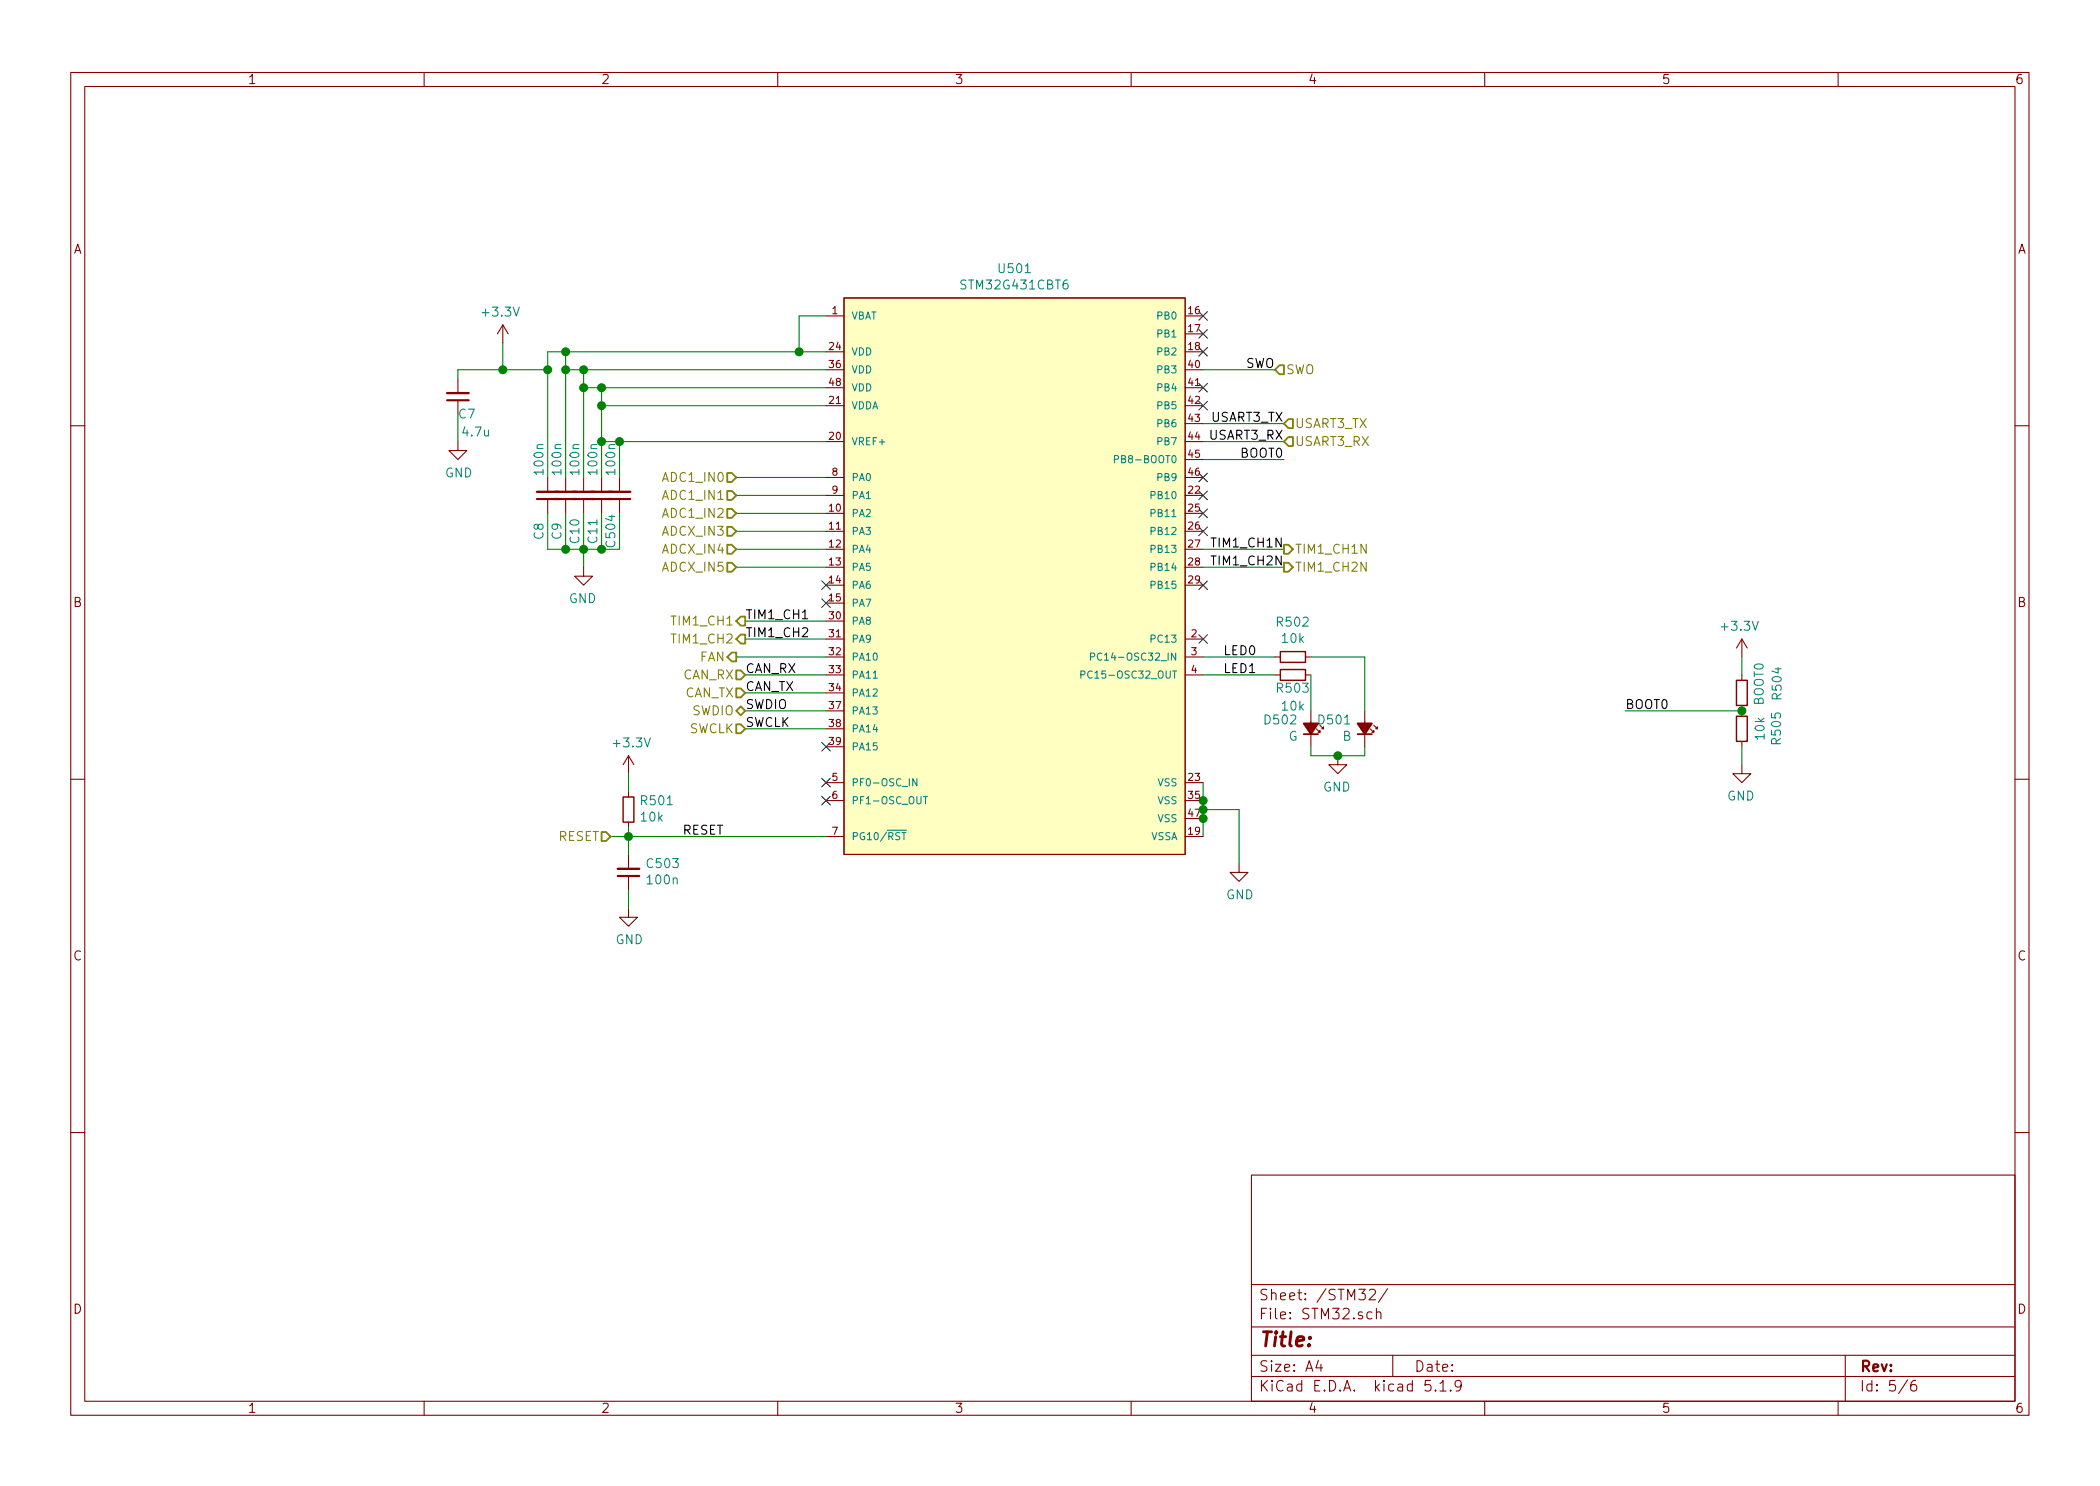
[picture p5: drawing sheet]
<svg xmlns="http://www.w3.org/2000/svg" width="297mm" height="210mm" viewBox="0 0 297 210" stroke-linecap="round" stroke-linejoin="round" font-family="sans-serif">
<g fill="none" stroke="#840000" stroke-width=".15">
<path d="M10 10.3h277v189.9h-277zM12 12.2h273v186.1h-273zM60 10.3v1.9M110 10.3v1.9M160 10.3v1.9M210 10.3v1.9M260 10.3v1.9M64.8 53.6v2M64.8 56.6v2.1M71.1 46l.8 1.2M71.1 46v2.5M71.1 46l-.7 1.2"/>
<path d="M116.8 44.7h2.6M116.8 49.8h2.6M116.8 52.3h2.6M116.8 54.9h2.6M116.8 57.4h2.6M119.4 42.2h48.2v78.7h-48.2zM167.6 44.7h2.6M167.6 49.8h2.6M167.6 52.3h2.6M167.6 54.9h2.6M167.6 57.4h2.6M167.6 47.2h2.6"/>
<path d="M167.6 59.9h2.6M10 60.2h2M64.8 62.5v1.2h1.2l-1.2 1.3-1.3-1.3h1.3M77.5 67.6v2M77.5 70.6v2M80 67.6v2M80 70.6v2M82.5 67.6v2M82.5 70.6v2M85.1 67.6v2M85.1 70.6v2M87.6 67.6v2"/>
<path d="M87.6 70.6v2M116.8 67.6h2.6M116.8 70.1h2.6M116.8 72.6h2.6M116.8 75.2h2.6M116.8 77.7h2.6M116.8 62.5h2.6M167.6 67.6h2.6M167.6 70.1h2.6M167.6 72.6h2.6M167.6 75.2h2.6M167.6 77.7h2.6"/>
<path d="M167.6 62.5h2.6M167.6 65h2.6M285 60.2h2M82.5 80.3v1.2h-1.2l1.2 1.3 1.3-1.3h-1.3M116.8 93h2.6M116.8 95.5h2.6M116.8 80.3h2.6M116.8 82.8h2.6M116.8 85.3h2.6M116.8 87.9h2.6M116.8 90.4h2.6M116.8 98h2.6"/>
<path d="M167.6 93h2.6M167.6 95.5h2.6M167.6 80.3h2.6M167.6 82.8h2.6M167.6 90.4h2.6M180.3 93h.8M180.3 95.5h.8M184.7 93h.7M184.7 95.5h.7M246.4 90.4l.7 1.3M246.4 90.4v2.6M246.4 95.5v.8"/>
<path d="M246.4 99.8v1.5M246.4 90.4l-.8 1.3M10 110.3h2M88.9 106.9v2.6M88.9 112v.8M88.9 116.3v.8M88.9 106.9l-.8 1.3M88.9 106.9l.8 1.3M116.8 100.6h2.6M116.8 103.1h2.6M116.8 105.7h2.6M116.8 118.4h2.6"/>
<path d="M116.8 110.7h2.6M116.8 113.3h2.6M167.6 118.4h2.6M167.6 110.7h2.6M167.6 113.3h2.6M167.6 115.8h2.6M185.4 100.6v5.1M186.2 103.1l.5 .5v-.2v.2h-.3M189.2 106.9v1.3h-1.2l1.2 1.3 1.3-1.3h-1.3M193 100.6v5.1M193.8 103.1l.5 .5v-.2v.2h-.2M194.3 102.6l.5 .5v-.2v.2h-.2"/>
<path d="M246.4 108.2v1.3h-1.3l1.3 1.2 1.2-1.2h-1.2M246.4 104.9v.8M285 110.3h2M88.9 128.5v1.3h1.3l-1.3 1.3-1.3-1.3h1.3M88.9 120.9v2M88.9 123.9v2.1M175.3 122.2v1.2h1.2l-1.2 1.3-1.3-1.3h1.3M10 160.2h2M177 166.3h108v32h-108zM285 160.2h2M60 198.3v1.9M110 198.3v1.9"/>
<path d="M160 198.3v1.9M177 194.8h108M177 191.8h108M177 187.8h108M177 181.8h108M186.5 192.5l-.4 1h1M186.8 193v1M193.7 182.6l.2-.2 .5 .1a.37 .37 0 0 1 .1 .6l-.9 .8h1M194.1 185.7a.48 .48 0 0 0-.7 0l-.1 .2 .1 .6a.48 .48 0 0 0 .7 0M194.7 185.7a.39 .39 0 0 1 .6 .1v.8M194.7 185.1v1.5M196.3 182.3l-1.3 2"/>
<path d="M197 191.8v3M202.3 195.3h-.7l-.1 .7h.1a.62 .62 0 0 1 .7 0l.1 .2-.1 .5-.2 .1h-.3l-.3-.1M203 196.7h.1l-.1 .1v-.1v.1M203.7 195.8l.4-.5v1.5M203.7 196.8h.8M205.2 196.7h.1l-.1 .1-.1-.1h.1v.1M206.7 196l-.1 .2a.48 .48 0 0 1-.7-.1l-.1-.5a.48 .48 0 0 1 .8-.2v.1a1.19 1.19 0 0 1-.2 1.2l-.4 .1M210 198.3v1.9M260 198.3v1.9M261 191.8v6.5M269.8 195.2l-1.2 2M271 195.3a.62 .62 0 0 0-.7 .7v.5a.48 .48 0 0 0 .7 .2l.1-.2-.1-.5a.48 .48 0 0 0-.7 .2"/>
</g>
<path d="M181.1 92.2h3.6v1.5h-3.6zM181.1 94.7h3.6v1.6h-3.6zM245.6 96.3h1.5v3.5h-1.5zM88.1 112.8h1.6v3.5h-1.6zM245.6 101.3h1.5v3.6h-1.5z" fill="none" stroke="#840000" stroke-width=".2"/>
<path d="M63.2 55.6h3.1M75.9 69.6h13.3M87.4 122.9h3" fill="none" stroke="#840000" stroke-width=".33"/>
<path d="M63.2 56.6h3.1M75.9 70.6h13.3M87.4 123.9h3" fill="none" stroke="#840000" stroke-width=".3"/>
<path d="M184.4 103.9h2M192 103.9h2.1" fill="none" stroke="#840000" stroke-width=".25"/>
<g fill="#840000" stroke="#840000" stroke-width=".25">
<path d="M192 102.4h2.1l-1.1 1.5z"/>
<path d="M184.4 102.4h2l-1 1.5z"/>
</g>
<path d="M119.4 42.2h48.2v78.7h-48.2z" fill="#ffffc2" stroke="#ffffc2" stroke-width=".14"/>
<path d="M157.6 65l.5-.1 .1-.1v-.3h-.6v1M123.5 96h.6M152.9 95.5l.5-.1 .1-.1-.1-.3-.5-.1v1.1M154.3 92.9h.4l.1-.2v-.2l-.5-.1v1M155.9 92.5a.49 .49 0 0 0-.7 .3 .49 .49 0 0 0 .5 .6l.2-.1M127.5 117.5h.7M127.6 117.8h.5M127.9 117.8v1M129.7 110.2v1l-.6-1v1M130.6 112.7h.6M130.9 112.7v1" fill="none" stroke="#008484" stroke-width=".15"/>
<g fill="none" stroke="#008400" stroke-width=".15">
<path d="M64.8 58.7v3.8M71.1 48.5v3.8M77.5 52.3h-12.7v1.3M80 52.3h36.8M80 49.8v17.8M82.5 54.9h34.3M82.5 52.3v15.3M85.1 54.9v12.7M85.1 57.4h31.7M116.8 44.7h-3.8v5.1M116.8 49.8h-39.3v17.8M170.2 52.3h10.1"/>
<path d="M170.2 59.9h11.4M77.5 72.6v5.1h10.1v-5.1M80 72.6v5.1M82.5 72.6v7.7M85.1 72.6v5.1M85.1 62.5h31.7M87.6 62.5v5.1M104.1 75.2h12.7M104.1 67.6h12.7M104.1 72.6h12.7M104.1 70.1h12.7M104.1 77.7h12.7"/>
<path d="M170.2 65h11.4M170.2 77.7h11.4M170.2 62.5h11.4M104.1 80.3h12.7M104.1 93h12.7M105.4 95.5h11.4M105.4 90.4h11.4M105.4 87.9h11.4M105.4 98h11.4M170.2 80.3h11.4M170.2 95.5h10.1M170.2 93h10.1"/>
<path d="M185.4 93h7.6v7.6M185.4 95.5v5.1M246.4 93v2.5M86.4 118.4h30.4M88.9 109.5v2.5M88.9 117.1v3.8M105.4 100.6h11.4M105.4 103.1h11.4M170.2 110.7v7.7M170.2 114.5h5.1v7.7M185.4 105.7v1.2h7.6v-1.2M229.9 100.6h16.5"/>
<path d="M246.4 105.7v2.5M88.9 126v2.5"/>
</g>
<g fill="none" stroke="#848400" stroke-width=".25">
<path d="M181 51.7h.6v1.3h-.6l-.7-.7zM182.2 59.3h.7v1.3h-.7l-.6-.7zM102.9 79.6h.6l.6 .7-.6 .6h-.6zM102.9 77.1h.6l.6 .6-.6 .7h-.6zM102.9 74.5h.6l.6 .7-.6 .6h-.6zM102.9 72h.6l.6 .6-.6 .7h-.6zM102.9 69.5h.6l.6 .6-.6 .6h-.6zM102.9 66.9h.6l.6 .7-.6 .6h-.6zM181.6 77.1h.6l.7 .6-.7 .7h-.6zM181.6 79.6h.6l.7 .7-.7 .6h-.6zM182.2 61.8h.7v1.3h-.7l-.6-.6zM103.5 92.3h.6v1.3h-.6l-.6-.6z"/>
<path d="M104.1 94.9h.7l.6 .6-.6 .6h-.7zM104.1 97.4h.7l.6 .6-.6 .7h-.7zM104.8 87.2h.6v1.3h-.6l-.7-.6zM104.8 89.8h.6v1.3h-.6l-.7-.7zM85.1 117.7h.6l.7 .7-.7 .6h-.6zM104.1 100.6l.7-.7 .6 .7-.6 .6zM104.1 102.5h.7l.6 .6-.6 .7h-.7z"/>
</g>
<path d="M113.5 87.5h.7" fill="none" stroke="#000" stroke-width=".15"/>
<g fill="#008400" stroke="#008400" stroke-width=".25">
<circle cx="80" cy="49.8" r=".51"/>
<circle cx="87.6" cy="62.5" r=".51"/>
<circle cx="246.4" cy="100.6" r=".51"/>
<circle cx="80" cy="77.7" r=".51"/>
<circle cx="71.1" cy="52.3" r=".51"/>
<circle cx="85.1" cy="62.5" r=".51"/>
<circle cx="170.2" cy="114.5" r=".51"/>
<circle cx="85.1" cy="57.4" r=".51"/>
<circle cx="80" cy="52.3" r=".51"/>
<circle cx="82.6" cy="52.3" r=".51"/>
<circle cx="82.6" cy="54.9" r=".51"/>
<circle cx="113" cy="49.8" r=".51"/>
<circle cx="77.5" cy="52.3" r=".51"/>
<circle cx="88.9" cy="118.4" r=".51"/>
<circle cx="189.2" cy="106.9" r=".51"/>
<circle cx="170.2" cy="113.3" r=".51"/>
<circle cx="82.6" cy="77.7" r=".51"/>
<circle cx="85.1" cy="54.9" r=".51"/>
<circle cx="170.2" cy="115.8" r=".51"/>
<circle cx="85.1" cy="77.7" r=".51"/>
</g>
<g fill="none" stroke="#000084" stroke-width=".15">
<path d="M169.6 49.2l1.2 1.2M169.6 44.1l1.2 1.2M169.6 46.6l1.2 1.2M169.6 56.8l1.2 1.2M169.6 54.2l1.2 1.3M170.8 49.2l-1.2 1.2M170.8 44.1l-1.2 1.2M170.8 46.6l-1.2 1.2M170.8 56.8l-1.2 1.2M170.8 54.2l-1.2 1.3M169.6 69.5l1.2 1.2M169.6 66.9l1.2 1.3"/>
<path d="M169.6 74.6l1.2 1.2M169.6 72l1.2 1.2M170.8 69.5l-1.2 1.2M170.8 66.9l-1.2 1.3M170.8 74.6l-1.2 1.2M170.8 72l-1.2 1.2M116.2 84.7l1.2 1.2M116.2 82.2l1.2 1.2M117.4 84.7l-1.2 1.2M117.4 82.2l-1.2 1.2M169.6 89.8l1.2 1.2M169.6 82.2l1.2 1.2"/>
<path d="M170.8 89.8l-1.2 1.2M170.8 82.2l-1.2 1.2M116.2 105l1.2 1.3M116.2 110.1l1.2 1.2M116.2 112.7l1.2 1.2M117.4 110.1l-1.2 1.2M117.4 105l-1.2 1.3M117.4 112.7l-1.2 1.2"/>
</g>
<text font-size="2.8" fill="#840000" x="178" y="190.5">Title:</text>
<g font-size="2.1" fill="#840000">
<text x="178" y="184">Sheet: /STM32/</text>
<text x="178" y="186.7">File: STM32.sch</text>
<text x="178" y="196.9">KiCad E.D.A. kicad 5.1.9</text>
<text x="178" y="194.1">Size: A4</text>
<text x="200" y="194.1">Date:</text>
<text x="263" y="194.1">Rev:</text>
<text x="263" y="196.9">Id: 5/6</text>
</g>
<g font-size="1.8" fill="#840000">
<text x="35" y="11.9">1</text>
<text x="85" y="11.9">2</text>
<text x="135" y="11.9">3</text>
<text x="185" y="11.9">4</text>
<text x="235" y="11.9">5</text>
<text x="285" y="11.9">6</text>
<text x="10.4" y="35.9">A</text>
<text x="285.4" y="35.9">A</text>
<text x="10.4" y="85.9">B</text>
<text x="285.4" y="85.9">B</text>
<text x="186.6" y="102.5">D501</text>
<text x="10.4" y="135.9">C</text>
<text x="285.4" y="135.9">C</text>
<text x="10.4" y="185.9">D</text>
<text x="285.4" y="185.9">D</text>
<text x="35" y="199.9">1</text>
<text x="85" y="199.9">2</text>
<text x="135" y="199.9">3</text>
<text x="185" y="199.9">4</text>
<text x="235" y="199.9">5</text>
<text x="285" y="199.9">6</text>
</g>
<g font-size="1.8" fill="#008484">
<text x="136.2" y="41">STM32G431CBT6</text>
<text x="141.4" y="38.7">U501</text>
<text x="68.4" y="44.8">+3.3V</text>
<text x="64.9" y="59.2">C7</text>
<text x="65.6" y="61.8">4.7u</text>
<text x="62.9" y="67.6">GND</text>
<text x="76.9" y="67" transform="rotate(-90 76.9 67)">100n</text>
<text x="79.4" y="67" transform="rotate(-90 79.4 67)">100n</text>
<text x="82" y="67" transform="rotate(-90 82 67)">100n</text>
<text x="84.5" y="67" transform="rotate(-90 84.5 67)">100n</text>
<text x="87" y="67" transform="rotate(-90 87 67)">100n</text>
<text x="76.9" y="76.3" transform="rotate(-90 76.9 76.3)">C8</text>
<text x="79.4" y="76.3" transform="rotate(-90 79.4 76.3)">C9</text>
<text x="82" y="76.8" transform="rotate(-90 82 76.8)">C10</text>
<text x="84.5" y="76.8" transform="rotate(-90 84.5 76.8)">C11</text>
<text x="87" y="77.3" transform="rotate(-90 87 77.3)">C504</text>
<text x="80.5" y="85.3">GND</text>
<text x="180.7" y="88.7">R502</text>
<text x="243.7" y="89.2">+3.3V</text>
<text x="181.4" y="91">10k</text>
<text x="180.7" y="98">R503</text>
<text x="181.4" y="100.6">10k</text>
<text x="249.5" y="99.8" transform="rotate(-90 249.5 99.8)">BOOT0</text>
<text x="252" y="98.9" transform="rotate(-90 252 98.9)">R504</text>
<text x="86.9" y="105.8">+3.3V</text>
<text x="179" y="102.5">D502</text>
<text x="182.2" y="104.8">G</text>
<text x="189.9" y="104.8">B</text>
<text x="249.6" y="104.6" transform="rotate(-90 249.6 104.6)">10k</text>
<text x="251.9" y="105.2" transform="rotate(-90 251.9 105.2)">R505</text>
<text x="90.8" y="113.9">R501</text>
<text x="187.1" y="112">GND</text>
<text x="244.3" y="113.3">GND</text>
<text x="90.7" y="116.3">10k</text>
<text x="91.6" y="122.8">C503</text>
<text x="91.7" y="125.1">100n</text>
<text x="173.4" y="127.2">GND</text>
<text x="87.1" y="133.6">GND</text>
</g>
<g font-size="1.8">
<text x="176.1" y="52.1">SWO</text>
<text x="171.3" y="59.7">USART3_TX</text>
<text x="171.1" y="62.2">USART3_RX</text>
<text x="175.5" y="64.8">BOOT0</text>
<text x="171.8" y="77.5">TIM1_CH1N</text>
<text x="171.8" y="80">TIM1_CH2N</text>
<text x="105.4" y="87.6">TIM1_CH1</text>
<text x="105.4" y="95.2">CAN_RX</text>
<text x="105.4" y="90.2">TIM1_CH2</text>
<text x="173.3" y="95.2">LED1</text>
<text x="173.3" y="92.7">LED0</text>
<text x="105.4" y="97.8">CAN_TX</text>
<text x="105.4" y="100.3">SWDIO</text>
<text x="229.9" y="100.3">BOOT0</text>
<text x="105.4" y="102.9">SWCLK</text>
<text x="96.5" y="118.1">RESET</text>
</g>
<g font-size="1.8" fill="#848400">
<text x="181.9" y="53">SWO</text>
<text x="183.1" y="63.1">USART3_RX</text>
<text x="183.1" y="60.6">USART3_TX</text>
<text x="94.1" y="70.7">ADC1_IN1</text>
<text x="94.1" y="68.2">ADC1_IN0</text>
<text x="93.9" y="75.8">ADCX_IN3</text>
<text x="94.1" y="73.3">ADC1_IN2</text>
<text x="93.9" y="80.9">ADCX_IN5</text>
<text x="93.9" y="78.4">ADCX_IN4</text>
<text x="183.1" y="78.4">TIM1_CH1N</text>
<text x="183.1" y="80.9">TIM1_CH2N</text>
<text x="95.3" y="88.5">TIM1_CH1</text>
<text x="95.3" y="91.1">TIM1_CH2</text>
<text x="99" y="93.6">FAN</text>
<text x="96.6" y="96.1">CAN_RX</text>
<text x="96.8" y="98.7">CAN_TX</text>
<text x="97.9" y="101.2">SWDIO</text>
<text x="97.4" y="103.8">SWCLK</text>
<text x="78.9" y="119">RESET</text>
</g>
<g font-size="1.4" fill="#840000">
<text x="117.7" y="44.4">1</text>
<text x="168.1" y="44.4">16</text>
<text x="168.1" y="47">17</text>
<text x="117.3" y="49.5">24</text>
<text x="117.3" y="52.1">36</text>
<text x="168.1" y="49.5">18</text>
<text x="168.1" y="52.1">40</text>
<text x="117.3" y="54.6">48</text>
<text x="117.3" y="57.1">21</text>
<text x="168.1" y="54.6">41</text>
<text x="168.1" y="57.1">42</text>
<text x="168.1" y="59.7">43</text>
<text x="117.3" y="62.2">20</text>
<text x="168.1" y="62.2">44</text>
<text x="168.1" y="64.8">45</text>
<text x="117.7" y="67.3">8</text>
<text x="117.7" y="69.8">9</text>
<text x="168.1" y="67.3">46</text>
<text x="168.1" y="69.8">22</text>
<text x="117.3" y="72.4">10</text>
<text x="117.3" y="74.9">11</text>
<text x="117.3" y="77.5">12</text>
<text x="168.1" y="72.4">25</text>
<text x="168.1" y="74.9">26</text>
<text x="168.1" y="77.5">27</text>
<text x="117.3" y="80">13</text>
<text x="117.3" y="82.5">14</text>
<text x="168.1" y="80">28</text>
<text x="168.1" y="82.5">29</text>
<text x="117.3" y="85.1">15</text>
<text x="117.3" y="87.6">30</text>
<text x="117.3" y="90.2">31</text>
<text x="117.3" y="92.7">32</text>
<text x="117.3" y="95.2">33</text>
<text x="168.5" y="90.2">2</text>
<text x="168.5" y="92.7">3</text>
<text x="168.5" y="95.2">4</text>
<text x="117.3" y="97.8">34</text>
<text x="117.3" y="100.3">37</text>
<text x="117.3" y="102.9">38</text>
<text x="117.3" y="105.4">39</text>
<text x="117.7" y="110.5">5</text>
<text x="117.7" y="113">6</text>
<text x="168.1" y="110.5">23</text>
<text x="168.1" y="113">35</text>
<text x="117.7" y="118.1">7</text>
<text x="168.1" y="118.1">19</text>
<text x="168.1" y="115.6">47</text>
</g>
<g font-size="1.4" fill="#008484">
<text x="120.4" y="45.2">VBAT</text>
<text x="163.9" y="45.2">PB0</text>
<text x="163.9" y="47.7">PB1</text>
<text x="120.4" y="50.3">VDD</text>
<text x="120.4" y="52.8">VDD</text>
<text x="163.9" y="50.3">PB2</text>
<text x="163.9" y="52.8">PB3</text>
<text x="120.4" y="55.4">VDD</text>
<text x="120.4" y="57.9">VDDA</text>
<text x="163.9" y="55.4">PB4</text>
<text x="163.9" y="57.9">PB5</text>
<text x="120.4" y="63">VREF+</text>
<text x="158.5" y="65.5">PB8-BOOT0</text>
<text x="163.9" y="60.4">PB6</text>
<text x="163.9" y="63">PB7</text>
<text x="120.4" y="68.1">PA0</text>
<text x="120.4" y="70.6">PA1</text>
<text x="163.1" y="70.6">PB10</text>
<text x="163.9" y="68.1">PB9</text>
<text x="120.4" y="73.1">PA2</text>
<text x="120.4" y="75.7">PA3</text>
<text x="163.1" y="73.1">PB11</text>
<text x="163.1" y="75.7">PB12</text>
<text x="120.4" y="78.2">PA4</text>
<text x="120.4" y="80.8">PA5</text>
<text x="120.4" y="83.3">PA6</text>
<text x="163.1" y="78.2">PB13</text>
<text x="163.1" y="80.8">PB14</text>
<text x="163.1" y="83.3">PB15</text>
<text x="120.4" y="85.8">PA7</text>
<text x="120.4" y="88.4">PA8</text>
<text x="120.4" y="90.9">PA9</text>
<text x="120.4" y="93.5">PA10</text>
<text x="155.8" y="93.5">PC14-OSC32_IN</text>
<text x="163.1" y="90.9">PC13</text>
<text x="120.4" y="96">PA11</text>
<text x="120.4" y="98.5">PA12</text>
<text x="120.4" y="101.1">PA13</text>
<text x="154.2" y="96">PC15-OSC32_OUT</text>
<text x="120.4" y="103.6">PA14</text>
<text x="120.4" y="106.2">PA15</text>
<text x="120.4" y="111.2">PF0-OSC_IN</text>
<text x="120.4" y="113.8">PF1-OSC_OUT</text>
<text x="163.8" y="111.2">VSS</text>
<text x="163.8" y="113.8">VSS</text>
<text x="120.4" y="118.9">PG10/RST</text>
<text x="162.8" y="118.9">VSSA</text>
<text x="163.8" y="116.3">VSS</text>
</g>
</svg>
